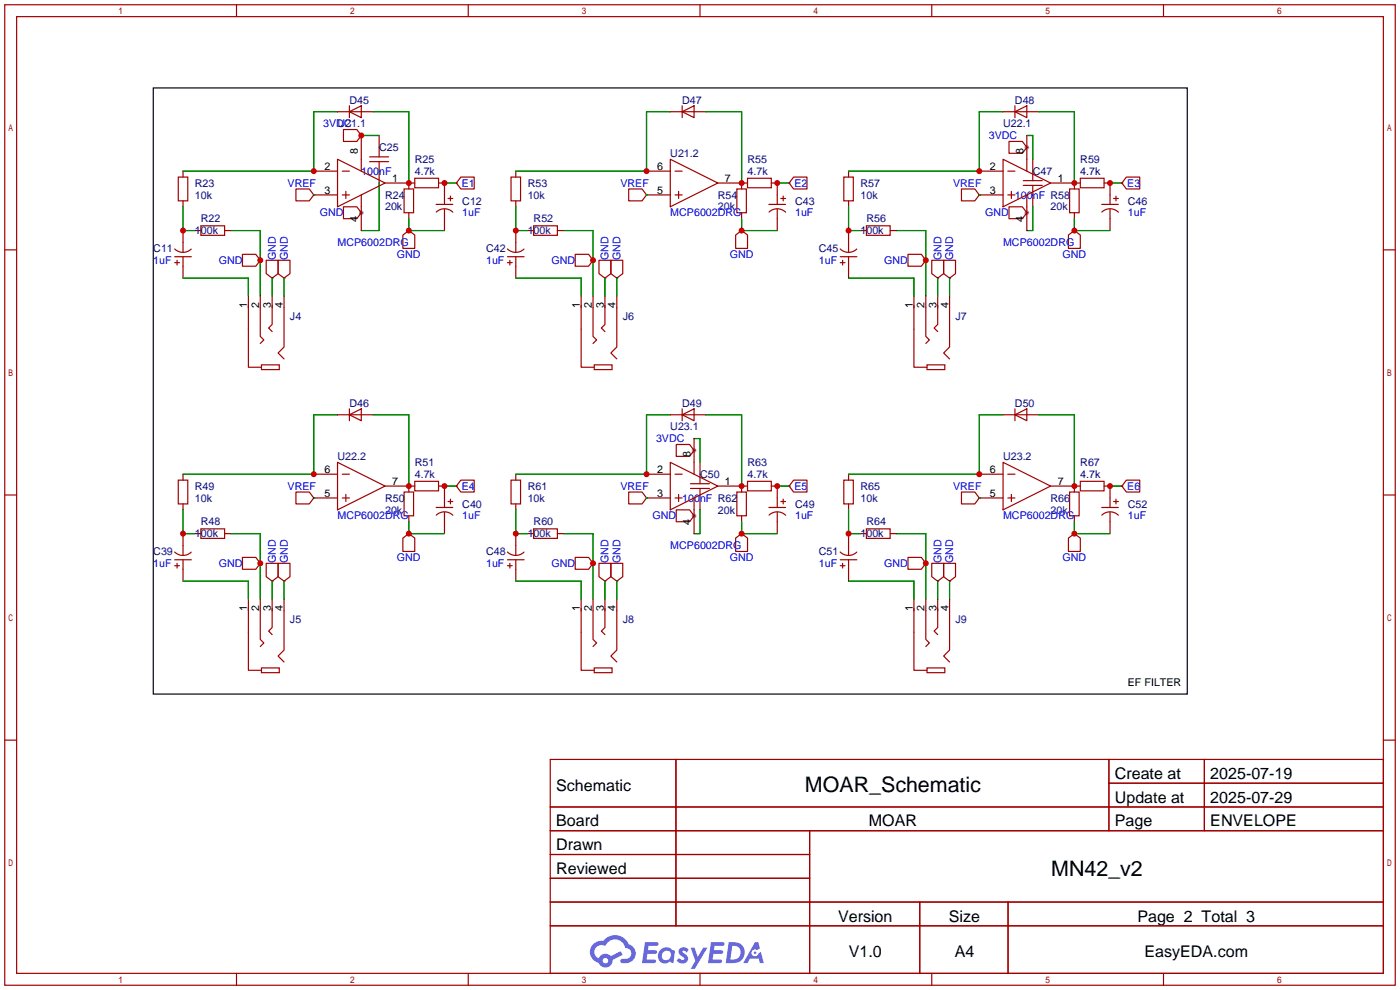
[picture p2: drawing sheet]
<svg xmlns="http://www.w3.org/2000/svg" width="299mm" height="212mm" viewBox="0 0 299 212" stroke-linecap="round" stroke-linejoin="round" font-family="sans-serif">
<g fill="#999">
<circle cx="77.2" cy="45.5" r=".51"/>
<circle cx="219.5" cy="31.5" r=".51"/>
<circle cx="219.5" cy="45.5" r=".51"/>
<circle cx="148.3" cy="96.3" r=".51"/>
<circle cx="148.3" cy="110.2" r=".51"/>
</g>
<g fill="none" stroke="#a10000" stroke-width=".25">
<path d="M1 1h297.2v209.6h-297.2zM3.6 3.6h292.1v204.4h-292.1zM50.5 1v2.6M100.1 1v2.6M149.6 1v2.6M199.1 1v2.6M248.7 1v2.6M1 53.4h2.6M295.7 53.4h2.5M1 105.8h2.6M295.7 105.8h2.5M1 158.2h2.6"/>
<path d="M295.7 158.2h2.5M117.6 162.3h178.1v45.7h-178.1zM117.6 172.5h178.1M117.6 177.5h178.1M144.5 162.3v35.6M173 177.5v30.5M237 162.3v15.2M237 167.4h58.7M257.4 162.3v15.2M117.6 182.6h55.4M117.6 192.8h178.1M117.6 187.7h55.4"/>
<path d="M117.6 197.9h178.1M196.6 192.8v15.2M215.4 192.8v15.2M50.5 208v2.6M100.1 208v2.6M149.6 208v2.6M199.1 208v2.6M248.7 208v2.6"/>
</g>
<g fill="#5487ff">
<path d="M145.3 202.7a1.3 1.3 0 0 1 1.9 .3l-.4 .6a.54 .54 0 0 0-.9-.2l.1 .2a1.34 1.34 0 0 1 .9 1.8 1.47 1.47 0 0 1-2.3-.1l.5-.6 .8 .5a.31 .31 0 0 0 .4-.3 .31 .31 0 0 0-.3-.4 1.12 1.12 0 0 1-.7-1.8z"/>
<path d="M147.6 202.5h.9l.6 2 1.2-2h.9l-2.7 4.6h-.9l1-1.7z"/>
<path d="M137.8 201.4h1.7a1.31 1.31 0 0 1 1.2 .2 .4 .4 0 0 1-.3 .5l-1.8 .1-.1 .9h1.6a.4 .4 0 0 1 .4 .4 .4 .4 0 0 1-.5 .4h-1.6l-.2 1.2h1.4a.46 .46 0 0 1 .5 0 .46 .46 0 0 1 .1 .5l-.4 .2h-2.6z"/>
<path d="M151.9 201.4h1.7a1.32 1.32 0 0 1 1.2 .2 .39 .39 0 0 1-.3 .5l-1.8 .1-.1 .9h1.6a.4 .4 0 0 1 .4 .4 .4 .4 0 0 1-.4 .4h-1.7l-.2 1.2h1.4a.46 .46 0 0 1 .5 0 .46 .46 0 0 1 .1 .5l-.4 .2h-2.6z"/>
<path d="M161.3 201.4h.8l.3 1.3-.6 .4a.75 .75 0 0 0-1.1 .3 .75 .75 0 0 0 .5 1 .75 .75 0 0 0 .9-.7l.5-.2 .6 2.3h-.8l-.3-.9h-1.8l-.5 .9h-1z"/>
<path d="M155.7 201.4l-.6 4.4h1.5a2.27 2.27 0 0 0 2.6-2.2 2.27 2.27 0 0 0-2.7-2.2zM156.5 202.1a1.5 1.5 0 0 1 1.8 1.6 1.5 1.5 0 0 1-1.9 1.4h-.3z"/>
<path d="M141.2 203a1.6 1.6 0 0 0-.3 2.3 1.6 1.6 0 0 0 2.3 .2l.7 .3 .3-2.4-.1-.3-.5-.1a1.58 1.58 0 0 0-2.4 0zM141.8 203.5a.98 .98 0 0 1 1.6 .4 .98 .98 0 0 1-1.1 1.3 .94 .94 0 0 1-.9-.7 .94 .94 0 0 1 .4-1z"/>
<path d="M126.8 201.8a2.37 2.37 0 0 0 1.1 4 1.54 1.54 0 0 0 1.8 1 1.54 1.54 0 0 0 1.2-1.6l2.2-1.1-.5-.8-2 1a1.57 1.57 0 0 0-2.7 .5 1.5 1.5 0 0 1-.7-2.1 1.5 1.5 0 0 1 2.2-.5 2.23 2.23 0 0 1 2.3-1.4 2.23 2.23 0 0 1 2 1.8 1.16 1.16 0 0 1 1.2 1.1 1.16 1.16 0 0 1-1.1 1.2h-.7a.47 .47 0 0 0-.5 .4 .47 .47 0 0 0 .4 .5 2.17 2.17 0 0 0 2.5-.9 2.17 2.17 0 0 0-.3-2.7l-.8-.4a3.2 3.2 0 0 0-5.5-.7l-1.1 .1zM128.8 205.3a.6 .6 0 0 1 1.2 0 .6 .6 0 0 1-1.2 0z"/>
<circle cx="161.4" cy="203.6" r=".28"/>
</g>
<path d="M32.8 18.8h220.9v129.5h-220.9z" fill="none" stroke="#000" stroke-width=".25"/>
<g fill="none" stroke="#a10000" stroke-width=".25">
<path d="M38.1 37.8h2v5.1h-2zM39.1 36.6v1.2M67.1 36.6h5M72.1 34l10.2 5.1-10.2 5.1zM72.1 23.9h7.7M73.2 36.6h1.5M73.4 27.7h2.9l.9 1.3-.9 1.2h-2.9zM74.7 23.9l2.5-1.3v2.5zM74.7 22.6v2.5M77.2 29h.1M77.2 29v7.6M79 34.5h4.1"/>
<path d="M79 33.5h4.1M81 29v4.5M81 34.5v4.6M82.3 39.1h6.3M87.4 39.1v1.3M88.6 38.1h5.1v2h-5.1zM93.7 39.1h1.3v4.6M97.5 39.1h.1M98.5 37.8h2.8v2.6h-2.8l-1-1.3zM109.2 37.8h2.1v5.1h-2.1zM110.2 36.6v1.2M138.2 36.6h5.1"/>
<path d="M143.3 34l10.1 5.1-10.1 5.1zM143.3 23.9h7.6M144.3 36.6h1.5M145.8 23.9l2.5-1.3v2.5zM145.8 22.6v2.5M153.4 39.1h6.4M158.5 39.1v1.3M159.8 38.1h5v2h-5zM164.8 39.1h1.3v4.6M168.7 39.1h.1M169.6 37.8h2.9v2.6h-2.9l-.9-1.3zM180.3 37.8h2.1v5.1h-2.1z"/>
<path d="M181.4 36.6v1.2M209.3 36.6h5.1M214.4 34l10.1 5.1-10.1 5.1zM214.4 23.9h7.6M215.4 36.6h1.5M215.6 30.2h2.9l1 1.3-1 1.3h-2.9zM216.9 23.9l2.6-1.3v2.5zM216.9 22.6v2.5M218.7 39.6h4.1M218.7 38.6h4.1M219.5 31.5h.1M219.5 29v7.6"/>
<path d="M220.7 34v4.6M220.7 39.6v4.6M224.5 39.1h6.4M229.6 39.1v1.3M230.9 38.1h5.1v2h-5.1zM236 39.1h1.2v4.6M239.8 39.1h.1M240.7 37.8h2.9v2.6h-2.9l-.9-1.3zM37.3 53.2a2.54 2.54 0 0 0 3.6 0M37.3 54.9h3.6M37.3 56.1h1.1M37.8 55.6v1"/>
<path d="M39.1 42.9v1.3M39.1 49.3v4.5M39.1 54.9v4.5M41.7 49.3h1.2M42.9 48.3h5.1v2h-5.1zM48 49.3h1.3M51.8 54.4h2.9l.9 1.2-.9 1.3h-2.9zM55.6 55.6h.1M56.9 55.6h2.5v2.9l-1.2 .9-1.3-.9zM58.2 59.4h.1M59.4 55.6h2.6v2.9l-1.3 .9-1.3-.9zM60.7 59.4h.1"/>
<path d="M63.2 40.4h2.9l1 1.3-1 1.2h-2.9zM67.1 41.7h.1M67.1 41.7h5M73.2 41.7h1.5M73.4 44.2h2.9l.9 1.3-.9 1.2h-2.9zM73.9 40.9v1.5M77.2 45.5h.1M77.2 41.7v7.6M86.1 50.2l1.3-.9 1.2 .9v2.9h-2.5zM86.4 40.4h2v5.1h-2zM87.4 49.3h.1M87.4 45.5v1.2"/>
<path d="M93.2 43.7h3.6M93.2 45.3a2.54 2.54 0 0 1 3.6 0M95 44.7v4.6M95.8 42.4h1M96.3 41.9v1M108.5 53.2a2.54 2.54 0 0 0 3.5 0M108.5 54.9h3.5M108.5 56.1h1M109 55.6v1M110.2 42.9v1.3M110.2 49.3v4.5M110.2 54.9v4.5"/>
<path d="M112.8 49.3h1.2M114 48.3h5.1v2h-5.1zM119.1 49.3h1.3M122.9 54.4h2.9l.9 1.2-.9 1.3h-2.9zM126.7 55.6h.1M128 55.6h2.6v2.9l-1.3 .9-1.3-.9zM129.3 59.4h.1M130.6 55.6h2.5v2.9l-1.3 .9-1.2-.9zM131.8 59.4h.1M134.4 40.4h2.8l1 1.3-1 1.2h-2.8zM138.2 41.7h.1M138.2 41.7h5.1"/>
<path d="M144.3 41.7h1.5M145 40.9v1.5M157.2 50.2l1.3-.9 1.3 .9v2.9h-2.6zM157.5 40.4h2v5.1h-2zM158.5 49.3h.1M158.5 45.5v1.2M164.3 43.7h3.6M164.4 45.3a2.54 2.54 0 0 1 3.5 0M166.1 44.7v4.6M166.9 42.4h1M167.4 41.9v1M179.6 53.2a2.54 2.54 0 0 0 3.5 0"/>
<path d="M179.6 54.9h3.5M179.6 56.1h1M180.1 55.6v1M181.4 42.9v1.3M181.4 49.3v4.5M181.4 54.9v4.5M183.9 49.3h1.3M185.2 48.3h5v2h-5zM190.2 49.3h1.3M194.1 54.4h2.8l1 1.2-1 1.3h-2.8zM197.9 55.6h.1M199.1 55.6h2.6v2.9l-1.3 .9-1.3-.9z"/>
<path d="M200.4 59.4h.1M201.7 55.6h2.5v2.9l-1.3 .9-1.2-.9zM202.9 59.4h.1M205.5 40.4h2.8l1 1.3-1 1.2h-2.8zM209.3 41.7h.1M209.3 41.7h5.1M215.4 41.7h1.5M215.6 44.2h2.9l1 1.3-1 1.2h-2.9zM216.2 40.9v1.5M219.5 45.5h.1M219.5 41.7v7.6M228.3 50.2l1.3-.9 1.3 .9v2.9h-2.6z"/>
<path d="M228.6 40.4h2v5.1h-2zM229.6 49.3h.1M229.6 45.5v1.2M235.5 43.7h3.5M235.5 45.3a2.54 2.54 0 0 1 3.5 0M237.2 44.7v4.6M238 42.4h1M238.5 41.9v1M53.1 63.2v15.3h2.8M55.6 63.2v8.7l.8 .7-.8 .8M55.9 78h3.8v1h-3.8zM58.2 65.3v4l-.8 .8 .8 .8"/>
<path d="M58.2 63.2v2.6M60.7 63.2v11l-1.3 1.2 1.3 1.3M124.2 63.2v15.3h2.8M126.7 63.2v8.7l.8 .7-.8 .8M127 78h3.8v1h-3.8zM129.3 65.3v4l-.8 .8 .8 .8M129.3 63.2v2.6M131.8 63.2v11l-1.2 1.2 1.2 1.3M195.3 63.2v15.3h2.8M197.9 63.2v8.7l.7 .7-.7 .8M198.1 78h3.8v1h-3.8zM200.4 65.3v4l-.8 .8 .8 .8"/>
<path d="M200.4 63.2v2.6M202.9 63.2v11l-1.2 1.2 1.2 1.3M72.1 98.8l10.2 5.1-10.2 5.1zM72.1 88.6h7.7M74.7 88.6l2.5-1.2v2.5zM74.7 87.4v2.5M143.3 98.8l10.1 5.1-10.1 5.1zM143.3 88.6h7.6M144.5 95h2.9l.9 1.3-.9 1.2h-2.9zM145.8 88.6l2.5-1.2v2.5zM145.8 87.4v2.5M148.3 96.3h.1"/>
<path d="M148.3 93.7v7.6M149.6 98.8v4.6M214.4 98.8l10.1 5.1-10.1 5.1zM214.4 88.6h7.6M216.9 88.6l2.6-1.2v2.5zM216.9 87.4v2.5M37.3 118a2.54 2.54 0 0 0 3.6 0M37.3 119.6h3.6M38.1 102.6h2v5.1h-2zM39.1 101.3v1.3M39.1 107.7v1.3M39.1 114v4.6"/>
<path d="M39.1 119.6v4.6M41.7 114h1.2M42.9 113h5.1v2.1h-5.1zM48 114h1.3M51.8 119.1h2.9l.9 1.3-.9 1.3h-2.9zM63.2 105.2h2.9l1 1.2-1 1.3h-2.9zM67.1 106.4h.1M67.1 101.3h5M67.1 106.4h5M73.2 101.3h1.5M73.2 106.4h1.5M73.9 105.7v1.5"/>
<path d="M82.3 103.9h6.3M86.1 115l1.3-1 1.2 1v2.9h-2.5zM86.4 105.2h2v5h-2zM87.4 114h.1M87.4 103.9v1.3M87.4 110.2v1.3M88.6 102.9h5.1v2h-5.1zM93.2 108.5h3.6M93.2 110.1a2.54 2.54 0 0 1 3.6 0M93.7 103.9h1.3v4.6M95 109.5v4.5M95.8 107.2h1"/>
<path d="M96.3 106.7v1M97.5 103.9h.1M98.5 102.6h2.8v2.6h-2.8l-1-1.3zM108.5 118a2.54 2.54 0 0 0 3.5 0M108.5 119.6h3.5M109.2 102.6h2.1v5.1h-2.1zM110.2 101.3v1.3M110.2 107.7v1.3M110.2 114v4.6M110.2 119.6v4.6M112.8 114h1.2M114 113h5.1v2.1h-5.1z"/>
<path d="M119.1 114h1.3M122.9 119.1h2.9l.9 1.3-.9 1.3h-2.9zM134.4 105.2h2.8l1 1.2-1 1.3h-2.8zM138.2 106.4h.1M138.2 101.3h5.1M138.2 106.4h5.1M144.3 101.3h1.5M144.3 106.4h1.5M144.5 109h2.9l.9 1.2-.9 1.3h-2.9zM145 105.7v1.5M147.6 104.4h4M147.6 103.4h4"/>
<path d="M148.3 110.2h.1M148.3 106.4v7.6M149.6 104.4v4.6M153.4 103.9h6.4M157.2 115l1.3-1 1.3 1v2.9h-2.6zM157.5 105.2h2v5h-2zM158.5 114h.1M158.5 103.9v1.3M158.5 110.2v1.3M159.8 102.9h5v2h-5zM164.3 108.5h3.6M164.4 110.1a2.54 2.54 0 0 1 3.5 0"/>
<path d="M164.8 103.9h1.3v4.6M166.1 109.5v4.5M166.9 107.2h1M167.4 106.7v1M168.7 103.9h.1M169.6 102.6h2.9v2.6h-2.9l-.9-1.3zM179.6 118a2.54 2.54 0 0 0 3.5 0M179.6 119.6h3.5M180.3 102.6h2.1v5.1h-2.1zM181.4 101.3v1.3M181.4 107.7v1.3M181.4 114v4.6"/>
<path d="M181.4 119.6v4.6M183.9 114h1.3M185.2 113h5v2.1h-5zM190.2 114h1.3M194.1 119.1h2.8l1 1.3-1 1.3h-2.8zM205.5 105.2h2.8l1 1.2-1 1.3h-2.8zM209.3 106.4h.1M209.3 101.3h5.1M209.3 106.4h5.1M215.4 101.3h1.5M215.4 106.4h1.5M216.2 105.7v1.5"/>
<path d="M224.5 103.9h6.4M228.3 115l1.3-1 1.3 1v2.9h-2.6zM228.6 105.2h2v5h-2zM229.6 114h.1M229.6 103.9v1.3M229.6 110.2v1.3M230.9 102.9h5.1v2h-5.1zM235.5 108.5h3.5M235.5 110.1a2.54 2.54 0 0 1 3.5 0M236 103.9h1.2v4.6M237.2 109.5v4.5M238 107.2h1"/>
<path d="M238.5 106.7v1M239.8 103.9h.1M240.7 102.6h2.9v2.6h-2.9l-.9-1.3zM37.3 120.9h1.1M37.8 120.4v1M53.1 128v15.3h2.8M55.6 120.4h.1M55.6 128v8.7l.8 .7-.8 .8M56.9 120.4h2.5v2.9l-1.2 .9-1.3-.9zM58.2 130v4.1l-.8 .8 .8 .7M58.2 124.2h.1M58.2 128v2.6"/>
<path d="M59.4 120.4h2.6v2.9l-1.3 .9-1.3-.9zM60.7 128v10.9l-1.3 1.3 1.3 1.3M60.7 124.2h.1M108.5 120.9h1M109 120.4v1M124.2 128v15.3h2.8M126.7 120.4h.1M126.7 128v8.7l.8 .7-.8 .8M128 120.4h2.6v2.9l-1.3 .9-1.3-.9zM129.3 130v4.1l-.8 .8 .8 .7M129.3 124.2h.1M129.3 128v2.6"/>
<path d="M130.6 120.4h2.5v2.9l-1.3 .9-1.2-.9zM131.8 128v10.9l-1.2 1.3 1.2 1.3M131.8 124.2h.1M179.6 120.9h1M180.1 120.4v1M195.3 128v15.3h2.8M197.9 120.4h.1M197.9 128v8.7l.7 .7-.7 .8M199.1 120.4h2.6v2.9l-1.3 .9-1.3-.9zM200.4 130v4.1l-.8 .8 .8 .7M200.4 124.2h.1M200.4 128v2.6"/>
<path d="M201.7 120.4h2.5v2.9l-1.3 .9-1.2-.9zM202.9 128v10.9l-1.2 1.3 1.2 1.3M202.9 124.2h.1M55.9 142.7h3.8v1.1h-3.8zM127 142.7h3.8v1.1h-3.8zM198.1 142.7h3.8v1.1h-3.8z"/>
</g>
<g fill="none" stroke="#008700" stroke-width=".25">
<path d="M72.1 23.9h-5v12.7h-28M77.2 29h3.8M79.8 23.9h7.6v15.2M81 39.1v10.2h-3.8M95 39.1h2.5M143.3 23.9h-5.1v12.7h-28M150.9 23.9h7.6v15.2M166.1 39.1h2.6M214.4 23.9h-5.1v12.7h-27.9M219.5 29h1.2v5M222 23.9h7.6v15.2M237.2 39.1h2.6"/>
<path d="M39.1 44.2v5.1h2.6M39.1 59.4h14v3.8M49.3 49.3h6.3v13.9M58.2 59.4v3.8M60.7 59.4v3.8M67.1 41.7h.1M87.4 46.7v2.6h7.6M110.2 44.2v5.1h2.6M110.2 59.4h14v3.8M120.4 49.3h6.3v13.9M129.3 59.4v3.8M131.8 59.4v3.8"/>
<path d="M138.2 41.7h.1M158.5 46.7v2.6h7.6M181.4 44.2v5.1h2.5M181.4 59.4h13.9v3.8M191.5 49.3h6.4v13.9M200.4 59.4v3.8M202.9 59.4v3.8M209.3 41.7h.1M220.7 44.2v5.1h-1.2M229.6 46.7v2.6h7.6M72.1 88.6h-5v12.7h-28M79.8 88.6h7.6v15.3"/>
<path d="M143.3 88.6h-5.1v12.7h-28M148.3 93.7h1.3v5.1M150.9 88.6h7.6v15.3M214.4 88.6h-5.1v12.7h-27.9M222 88.6h7.6v15.3M39.1 109v5h2.6M49.3 114h6.3v14M67.1 106.4h.1M87.4 111.5v2.5h7.6M95 103.9h2.5M110.2 109v5h2.6M120.4 114h6.3v14"/>
<path d="M138.2 106.4h.1M149.6 109v5h-1.3M158.5 111.5v2.5h7.6M166.1 103.9h2.6M181.4 109v5h2.5M191.5 114h6.4v14M209.3 106.4h.1M229.6 111.5v2.5h7.6M237.2 103.9h2.6M39.1 124.2h14v3.8M58.2 124.2v3.8M60.7 124.2v3.8"/>
<path d="M110.2 124.2h14v3.8M129.3 124.2v3.8M131.8 124.2v3.8M181.4 124.2h13.9v3.8M200.4 124.2v3.8M202.9 124.2v3.8"/>
</g>
<g fill="#c00">
<circle cx="55.6" cy="55.6" r=".63"/>
<circle cx="39.1" cy="49.3" r=".63"/>
<circle cx="67.1" cy="36.6" r=".63"/>
<circle cx="87.4" cy="39.1" r=".63"/>
<circle cx="95" cy="39.1" r=".63"/>
<circle cx="87.4" cy="49.3" r=".63"/>
<circle cx="77.2" cy="29" r=".63"/>
<circle cx="55.6" cy="120.4" r=".63"/>
<circle cx="39.1" cy="114" r=".63"/>
<circle cx="67.1" cy="101.3" r=".63"/>
<circle cx="87.4" cy="103.9" r=".63"/>
<circle cx="95" cy="103.9" r=".63"/>
<circle cx="87.4" cy="114" r=".63"/>
<circle cx="126.7" cy="55.6" r=".63"/>
<circle cx="110.2" cy="49.3" r=".63"/>
<circle cx="138.2" cy="36.6" r=".63"/>
<circle cx="158.5" cy="39.1" r=".63"/>
<circle cx="166.1" cy="39.1" r=".63"/>
<circle cx="158.5" cy="49.3" r=".63"/>
<circle cx="197.9" cy="55.6" r=".63"/>
<circle cx="181.4" cy="49.3" r=".63"/>
<circle cx="209.3" cy="36.6" r=".63"/>
<circle cx="229.6" cy="39.1" r=".63"/>
<circle cx="237.2" cy="39.1" r=".63"/>
<circle cx="229.6" cy="49.3" r=".63"/>
<circle cx="126.7" cy="120.4" r=".63"/>
<circle cx="110.2" cy="114" r=".63"/>
<circle cx="138.2" cy="101.3" r=".63"/>
<circle cx="158.5" cy="103.9" r=".63"/>
<circle cx="166.1" cy="103.9" r=".63"/>
<circle cx="158.5" cy="114" r=".63"/>
<circle cx="197.9" cy="120.4" r=".63"/>
<circle cx="181.4" cy="114" r=".63"/>
<circle cx="209.3" cy="101.3" r=".63"/>
<circle cx="229.6" cy="103.9" r=".63"/>
<circle cx="237.2" cy="103.9" r=".63"/>
<circle cx="229.6" cy="114" r=".63"/>
</g>
<g font-size="4.6">
<text x="172" y="169.3">MOAR_Schematic</text>
<text x="224.7" y="187.1">MN42_v2</text>
</g>
<g font-size="3.4">
<text x="238.3" y="166.5">Create at</text>
<text x="258.7" y="166.5">2025-07-19</text>
<text x="118.9" y="169">Schematic</text>
<text x="238.3" y="171.6">Update at</text>
<text x="258.7" y="171.6">2025-07-29</text>
<text x="118.9" y="176.6">Board</text>
<text x="185.7" y="176.6">MOAR</text>
<text x="238.3" y="176.6">Page</text>
<text x="258.7" y="176.6">ENVELOPE</text>
<text x="118.9" y="181.7">Drawn</text>
<text x="118.9" y="186.8">Reviewed</text>
<text x="179.1" y="197">Version</text>
<text x="202.8" y="197">Size</text>
<text x="243.1" y="197">Page 2 Total 3</text>
<text x="181.4" y="204.6">V1.0</text>
<text x="204" y="204.6">A4</text>
<text x="244.6" y="204.6">EasyEDA.com</text>
</g>
<g font-size="2.3" fill="#000080">
<text x="74.7" y="22.1">D45</text>
<text x="145.8" y="22.1">D47</text>
<text x="216.9" y="22.1">D48</text>
<text x="72.1" y="27.2">U21.1</text>
<text x="214.4" y="27.2">U22.1</text>
<text x="81" y="32.3">C25</text>
<text x="88.6" y="34.8">R25</text>
<text x="143.3" y="33.6">U21.2</text>
<text x="159.8" y="34.8">R55</text>
<text x="230.9" y="34.8">R59</text>
<text x="41.7" y="39.9">R23</text>
<text x="88.6" y="37.4">4.7k</text>
<text x="112.8" y="39.9">R53</text>
<text x="159.8" y="37.4">4.7k</text>
<text x="183.9" y="39.9">R57</text>
<text x="220.7" y="37.4">C47</text>
<text x="230.9" y="37.4">4.7k</text>
<text x="41.7" y="42.4">10k</text>
<text x="42.9" y="47.5">R22</text>
<text x="82.3" y="42.4">R24</text>
<text x="82.3" y="45">20k</text>
<text x="98.8" y="43.7">C12</text>
<text x="112.8" y="42.4">10k</text>
<text x="114" y="47.5">R52</text>
<text x="153.4" y="42.4">R54</text>
<text x="153.4" y="45">20k</text>
<text x="169.9" y="43.7">C43</text>
<text x="183.9" y="42.4">10k</text>
<text x="185.2" y="47.5">R56</text>
<text x="224.5" y="45">20k</text>
<text x="241" y="43.7">C46</text>
<text x="32.8" y="53.9">C11</text>
<text x="41.7" y="50.1">100k</text>
<text x="103.9" y="53.9">C42</text>
<text x="112.8" y="50.1">100k</text>
<text x="175" y="53.9">C45</text>
<text x="183.9" y="50.1">100k</text>
<text x="62" y="68.5">J4</text>
<text x="133.1" y="68.5">J6</text>
<text x="204.2" y="68.5">J7</text>
<text x="74.7" y="86.9">D46</text>
<text x="145.8" y="86.9">D49</text>
<text x="216.9" y="86.9">D50</text>
<text x="143.3" y="92">U23.1</text>
<text x="72.1" y="98.3">U22.2</text>
<text x="88.6" y="99.6">R51</text>
<text x="159.8" y="99.6">R63</text>
<text x="214.4" y="98.3">U23.2</text>
<text x="230.9" y="99.6">R67</text>
<text x="41.7" y="104.7">R49</text>
<text x="41.7" y="107.2">10k</text>
<text x="82.3" y="107.2">R50</text>
<text x="88.6" y="102.1">4.7k</text>
<text x="112.8" y="104.7">R61</text>
<text x="112.8" y="107.2">10k</text>
<text x="149.6" y="102.1">C50</text>
<text x="159.8" y="102.1">4.7k</text>
<text x="183.9" y="104.7">R65</text>
<text x="183.9" y="107.2">10k</text>
<text x="224.5" y="107.2">R66</text>
<text x="230.9" y="102.1">4.7k</text>
<text x="42.9" y="112.3">R48</text>
<text x="82.3" y="109.8">20k</text>
<text x="98.8" y="108.5">C40</text>
<text x="114" y="112.3">R60</text>
<text x="153.4" y="109.8">20k</text>
<text x="169.9" y="108.5">C49</text>
<text x="185.2" y="112.3">R64</text>
<text x="224.5" y="109.8">20k</text>
<text x="241" y="108.5">C52</text>
<text x="32.8" y="118.6">C39</text>
<text x="41.7" y="114.8">100k</text>
<text x="103.9" y="118.6">C48</text>
<text x="112.8" y="114.8">100k</text>
<text x="175" y="118.6">C51</text>
<text x="183.9" y="114.8">100k</text>
<text x="62" y="133.3">J5</text>
<text x="133.1" y="133.3">J8</text>
<text x="204.2" y="133.3">J9</text>
</g>
<g font-size="2.3" fill="#00f">
<text x="69.1" y="27.2">3VDC</text>
<text x="211.3" y="29.7">3VDC</text>
<text x="61.5" y="39.9">VREF</text>
<text x="77.2" y="37.4">100nF</text>
<text x="98.7" y="39.9">E1</text>
<text x="132.6" y="39.9">VREF</text>
<text x="169.8" y="39.9">E2</text>
<text x="203.7" y="39.9">VREF</text>
<text x="240.9" y="39.9">E3</text>
<text x="68.3" y="46.3">GND</text>
<text x="98.8" y="46.3">1uF</text>
<text x="143.3" y="46.3">MCP6002DRG</text>
<text x="169.9" y="46.3">1uF</text>
<text x="210.6" y="46.3">GND</text>
<text x="216.9" y="42.4">100nF R58</text>
<text x="241" y="46.3">1uF</text>
<text x="72.1" y="52.6">MCP6002DRG</text>
<text x="214.4" y="52.6">MCP6002DRG</text>
<text x="32.8" y="56.4">1uF</text>
<text x="46.7" y="56.4">GND</text>
<text x="59" y="55.6" transform="rotate(-90 59 55.6)">GND</text>
<text x="61.5" y="55.6" transform="rotate(-90 61.5 55.6)">GND</text>
<text x="84.8" y="55.1">GND</text>
<text x="103.9" y="56.4">1uF</text>
<text x="117.9" y="56.4">GND</text>
<text x="130.1" y="55.6" transform="rotate(-90 130.1 55.6)">GND</text>
<text x="132.6" y="55.6" transform="rotate(-90 132.6 55.6)">GND</text>
<text x="156" y="55.1">GND</text>
<text x="175" y="56.4">1uF</text>
<text x="189" y="56.4">GND</text>
<text x="201.2" y="55.6" transform="rotate(-90 201.2 55.6)">GND</text>
<text x="203.7" y="55.6" transform="rotate(-90 203.7 55.6)">GND</text>
<text x="227.1" y="55.1">GND</text>
<text x="140.2" y="94.5">3VDC</text>
<text x="61.5" y="104.7">VREF</text>
<text x="98.7" y="104.7">E4</text>
<text x="132.6" y="104.7">VREF</text>
<text x="145.8" y="107.2">100nF R62</text>
<text x="169.8" y="104.7">E5</text>
<text x="203.7" y="104.7">VREF</text>
<text x="240.9" y="104.7">E6</text>
<text x="72.1" y="111">MCP6002DRG</text>
<text x="98.8" y="111">1uF</text>
<text x="139.4" y="111">GND</text>
<text x="169.9" y="111">1uF</text>
<text x="214.4" y="111">MCP6002DRG</text>
<text x="241" y="111">1uF</text>
<text x="84.8" y="119.9">GND</text>
<text x="143.3" y="117.4">MCP6002DRG</text>
<text x="156" y="119.9">GND</text>
<text x="227.1" y="119.9">GND</text>
<text x="32.8" y="121.2">1uF</text>
<text x="46.7" y="121.2">GND</text>
<text x="59" y="120.4" transform="rotate(-90 59 120.4)">GND</text>
<text x="61.5" y="120.4" transform="rotate(-90 61.5 120.4)">GND</text>
<text x="103.9" y="121.2">1uF</text>
<text x="117.9" y="121.2">GND</text>
<text x="130.1" y="120.4" transform="rotate(-90 130.1 120.4)">GND</text>
<text x="132.6" y="120.4" transform="rotate(-90 132.6 120.4)">GND</text>
<text x="175" y="121.2">1uF</text>
<text x="189" y="121.2">GND</text>
<text x="201.2" y="120.4" transform="rotate(-90 201.2 120.4)">GND</text>
<text x="203.7" y="120.4" transform="rotate(-90 203.7 120.4)">GND</text>
</g>
<g font-size="2.3">
<text x="76.5" y="33" transform="rotate(-90 76.5 33)">8</text>
<text x="218.7" y="33" transform="rotate(-90 218.7 33)">8</text>
<text x="69.3" y="41.4">3</text>
<text x="69.3" y="36.3">2</text>
<text x="83.8" y="38.9">1</text>
<text x="140.5" y="41.4">5</text>
<text x="140.5" y="36.3">6</text>
<text x="154.9" y="38.9">7</text>
<text x="211.6" y="41.4">3</text>
<text x="211.6" y="36.3">2</text>
<text x="226.1" y="38.9">1</text>
<text x="76.5" y="47.5" transform="rotate(-90 76.5 47.5)">4</text>
<text x="218.7" y="47.5" transform="rotate(-90 218.7 47.5)">4</text>
<text x="52.8" y="65.8" transform="rotate(-90 52.8 65.8)">1</text>
<text x="55.4" y="65.8" transform="rotate(-90 55.4 65.8)">2</text>
<text x="57.9" y="65.8" transform="rotate(-90 57.9 65.8)">3</text>
<text x="60.5" y="65.8" transform="rotate(-90 60.5 65.8)">4</text>
<text x="124" y="65.8" transform="rotate(-90 124 65.8)">1</text>
<text x="126.5" y="65.8" transform="rotate(-90 126.5 65.8)">2</text>
<text x="129" y="65.8" transform="rotate(-90 129 65.8)">3</text>
<text x="131.6" y="65.8" transform="rotate(-90 131.6 65.8)">4</text>
<text x="195.1" y="65.8" transform="rotate(-90 195.1 65.8)">1</text>
<text x="197.6" y="65.8" transform="rotate(-90 197.6 65.8)">2</text>
<text x="200.2" y="65.8" transform="rotate(-90 200.2 65.8)">3</text>
<text x="202.7" y="65.8" transform="rotate(-90 202.7 65.8)">4</text>
<text x="69.3" y="101.1">6</text>
<text x="140.5" y="101.1">2</text>
<text x="147.6" y="97.8" transform="rotate(-90 147.6 97.8)">8</text>
<text x="211.6" y="101.1">6</text>
<text x="69.3" y="106.2">5</text>
<text x="83.8" y="103.6">7</text>
<text x="140.5" y="106.2">3</text>
<text x="154.9" y="103.6">1</text>
<text x="211.6" y="106.2">5</text>
<text x="226.1" y="103.6">7</text>
<text x="147.6" y="112.2" transform="rotate(-90 147.6 112.2)">4</text>
<text x="52.8" y="130.6" transform="rotate(-90 52.8 130.6)">1</text>
<text x="55.4" y="130.6" transform="rotate(-90 55.4 130.6)">2</text>
<text x="57.9" y="130.6" transform="rotate(-90 57.9 130.6)">3</text>
<text x="60.5" y="130.6" transform="rotate(-90 60.5 130.6)">4</text>
<text x="124" y="130.6" transform="rotate(-90 124 130.6)">1</text>
<text x="126.5" y="130.6" transform="rotate(-90 126.5 130.6)">2</text>
<text x="129" y="130.6" transform="rotate(-90 129 130.6)">3</text>
<text x="131.6" y="130.6" transform="rotate(-90 131.6 130.6)">4</text>
<text x="195.1" y="130.6" transform="rotate(-90 195.1 130.6)">1</text>
<text x="197.6" y="130.6" transform="rotate(-90 197.6 130.6)">2</text>
<text x="200.2" y="130.6" transform="rotate(-90 200.2 130.6)">3</text>
<text x="202.7" y="130.6" transform="rotate(-90 202.7 130.6)">4</text>
<text x="241" y="146.6">EF FILTER</text>
</g>
</svg>
